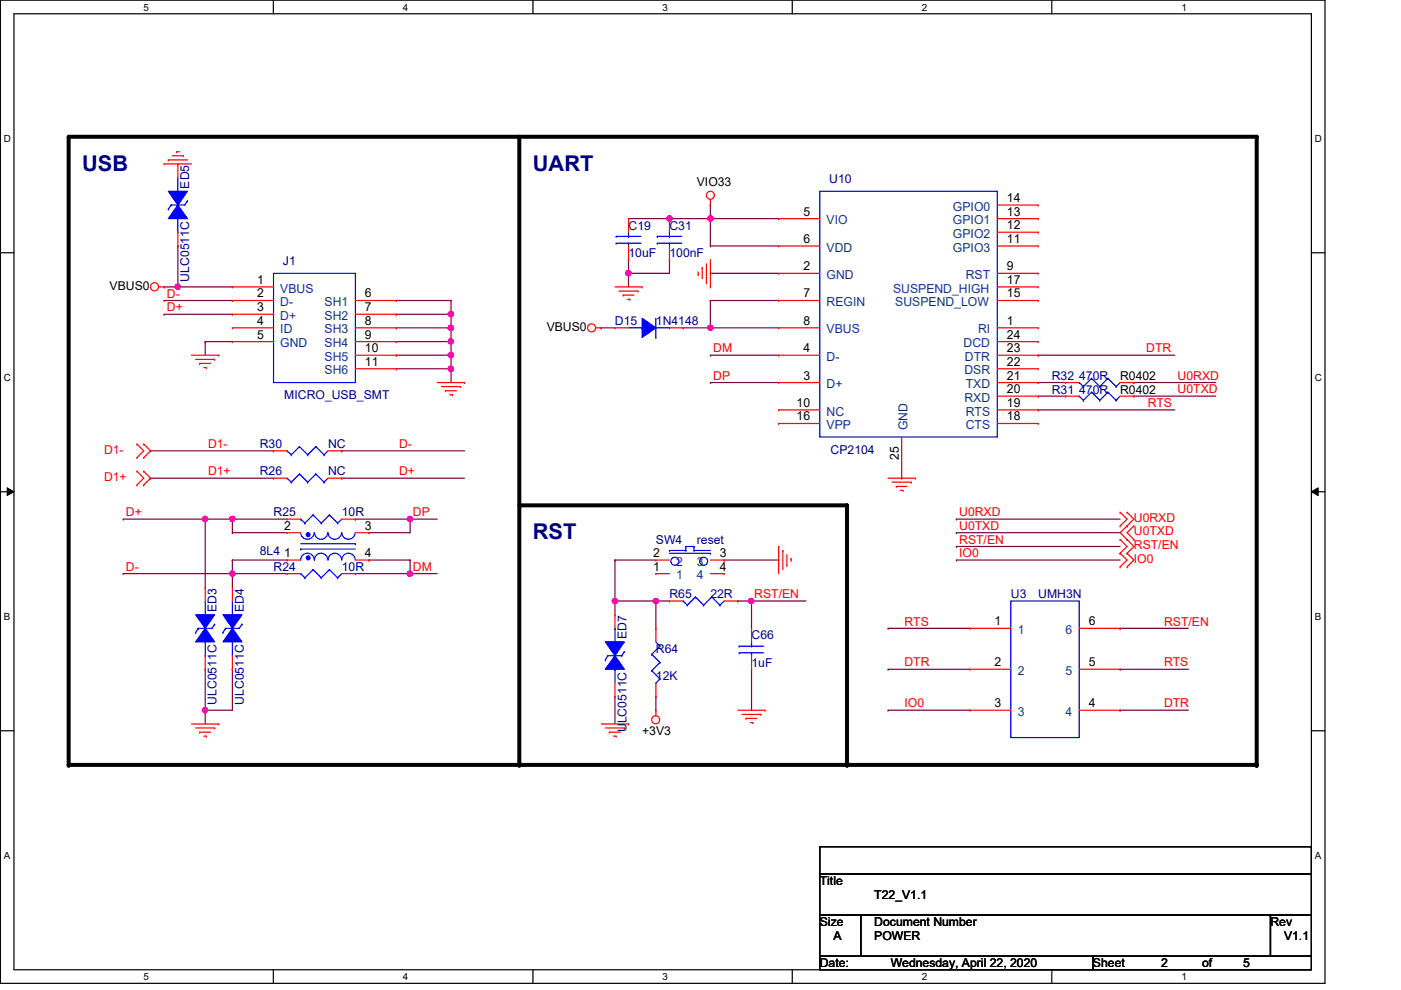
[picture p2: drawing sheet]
<svg xmlns="http://www.w3.org/2000/svg" width="297mm" height="210mm" viewBox="0 0 297 210" stroke-linecap="round" stroke-linejoin="round" font-family="sans-serif">
<path d="M.1 0h280.8v208.5h-280.8zM3 2.9h275v202.7h-275z" fill="none" stroke="#000" stroke-width=".25"/>
<g fill="#fff">
<path d="M30.4 .3h1.2v2.4h-1.2z"/>
<path d="M30.4 205.9h1.2v2.3h-1.2z"/>
</g>
<path d="M58 0v2.9M58 205.6v2.9" fill="none" stroke="#000" stroke-width=".25"/>
<g fill="#fff">
<path d="M85.4 .3h1.2v2.4h-1.2z"/>
<path d="M85.4 205.9h1.2v2.3h-1.2z"/>
</g>
<path d="M113 0v2.9M113 205.6v2.9" fill="none" stroke="#000" stroke-width=".25"/>
<g fill="#fff">
<path d="M140.5 .3h1.1v2.4h-1.1z"/>
<path d="M140.5 205.9h1.1v2.3h-1.1z"/>
</g>
<path d="M168 0v2.9M168 205.6v2.9" fill="none" stroke="#000" stroke-width=".25"/>
<g fill="#fff">
<path d="M195.4 .3h1.2v2.4h-1.2z"/>
<path d="M195.4 205.9h1.2v2.3h-1.2z"/>
</g>
<path d="M223 0v2.9M223 205.6v2.9" fill="none" stroke="#000" stroke-width=".25"/>
<g fill="#fff">
<path d="M250.5 .3h1.1v2.4h-1.1z"/>
<path d="M250.5 205.9h1.1v2.3h-1.1z"/>
<path d="M.8 28.2h1.5v2.4h-1.5z"/>
<path d="M278.8 28.2h1.4v2.4h-1.4z"/>
<path d="M.8 78.9h1.5v2.3h-1.5z"/>
<path d="M278.8 78.9h1.4v2.3h-1.4z"/>
</g>
<path d="M.1 53.6h2.9M278 53.6h2.9" fill="none" stroke="#000" stroke-width=".25"/>
<g fill="#fff">
<path d="M.8 129.6h1.4v2.3h-1.4z"/>
<path d="M278.8 129.6h1.3v2.3h-1.3z"/>
</g>
<path d="M.1 104.3h2.9M278 104.3h2.9" fill="none" stroke="#000" stroke-width=".25"/>
<path d="M1.5 103.4l1.5 .9-1.5 .8zM278 104.3l1.5-.9v1.7z" fill="#000"/>
<path d="M1.5 103.4l1.5 .9-1.5 .8zM278 104.3l1.5-.9v1.7z" fill="none" stroke="#000" stroke-width=".21"/>
<g fill="#fff">
<path d="M.8 180.3h1.4v2.3h-1.4z"/>
<path d="M278.8 180.3h1.3v2.3h-1.3z"/>
</g>
<path d="M.1 154.9h2.9M278 154.9h2.9" fill="none" stroke="#000" stroke-width=".25"/>
<path d="M14.6 29h251.8v133.2h-251.8zM110.1 29v133.2M110.1 107.1h69.5v55.1" fill="none" stroke="#000" stroke-width=".85"/>
<g fill="#000">
<circle cx="266.4" cy="29" r=".42"/>
<circle cx="179.6" cy="107.1" r=".42"/>
<circle cx="14.6" cy="162.2" r=".42"/>
<circle cx="110.1" cy="162.2" r=".42"/>
<circle cx="179.6" cy="162.2" r=".42"/>
<circle cx="266.4" cy="162.2" r=".42"/>
</g>
<path d="M84 63.7h.1M84 66.6h.1M84 63.7h11.6M84 66.6h11.6M95.6 66.6h.1M95.6 66.6v2.9" fill="none" stroke="#7f003f" stroke-width=".25"/>
<circle cx="95.6" cy="66.6" r=".56" fill="#f0f"/>
<circle cx="95.6" cy="66.6" r=".56" fill="none" stroke="#f0f" stroke-width=".25"/>
<path d="M84 69.5h.1M84 69.5h11.6M95.6 69.5h.1M95.6 69.5v2.9" fill="none" stroke="#7f003f" stroke-width=".25"/>
<circle cx="95.6" cy="69.5" r=".56" fill="#f0f"/>
<circle cx="95.6" cy="69.5" r=".56" fill="none" stroke="#f0f" stroke-width=".25"/>
<path d="M84 72.4h.1M84 72.4h11.6M95.6 78.2h.1M95.6 78.2v2.9" fill="none" stroke="#7f003f" stroke-width=".25"/>
<circle cx="95.6" cy="78.2" r=".56" fill="#f0f"/>
<circle cx="95.6" cy="78.2" r=".56" fill="none" stroke="#f0f" stroke-width=".25"/>
<path d="M84 75.3h.1M84 75.3h11.6" fill="none" stroke="#7f003f" stroke-width=".25"/>
<circle cx="95.6" cy="75.3" r=".56" fill="#f0f"/>
<circle cx="95.6" cy="75.3" r=".56" fill="none" stroke="#f0f" stroke-width=".25"/>
<g fill="none" stroke="#7f003f" stroke-width=".25">
<path d="M34.8 66.6h.1M34.8 63.7h.1M34.8 66.6h14.5M34.8 63.7h14.5M43.5 72.4h.1M43.5 72.4h5.8M43.5 72.4v2.9M84 78.2h.1M84 78.2h11.6M49.3 110.1h.1M49.3 110.1h11.6M202.8 115.9h.1"/>
<path d="M202.8 118.7h.1M202.8 115.9h34.7M202.8 118.7h34.7"/>
</g>
<circle cx="49.3" cy="110" r=".56" fill="#f0f"/>
<circle cx="49.3" cy="110" r=".56" fill="none" stroke="#f0f" stroke-width=".25"/>
<path d="M86.9 121.6h.1M86.9 121.6h5.8" fill="none" stroke="#7f003f" stroke-width=".25"/>
<circle cx="86.9" cy="121.6" r=".56" fill="#f0f"/>
<circle cx="86.9" cy="121.6" r=".56" fill="none" stroke="#f0f" stroke-width=".25"/>
<path d="M86.9 110.1h.1M86.9 110.1h5.8" fill="none" stroke="#7f003f" stroke-width=".25"/>
<circle cx="86.9" cy="110" r=".56" fill="#f0f"/>
<circle cx="86.9" cy="110" r=".56" fill="none" stroke="#f0f" stroke-width=".25"/>
<g fill="none" stroke="#7f003f" stroke-width=".25">
<path d="M49.3 112.9h.1M49.3 118.7h.1M49.3 112.9h11.6M49.3 118.7h11.6M75.3 110.1h.1M75.3 110.1h11.6M78.2 112.9h.1M78.2 118.7h.1M78.2 118.7h8.7M86.9 110.1h.1M86.9 118.7h.1M86.9 110.1v2.8h-8.7"/>
<path d="M86.9 118.7v2.9M49.3 121.6h.1M49.3 121.6h11.6"/>
</g>
<circle cx="49.3" cy="121.6" r=".56" fill="#f0f"/>
<circle cx="49.3" cy="121.6" r=".56" fill="none" stroke="#f0f" stroke-width=".25"/>
<path d="M43.5 110.1h.1M43.5 110.1h5.8M49.3 110.1h.1M49.3 118.7h.1M49.3 118.7v2.9h-23.2M49.3 110.1v2.8M26.1 121.6h.1M75.3 121.6h.1M75.3 121.6h11.6" fill="none" stroke="#7f003f" stroke-width=".25"/>
<circle cx="43.5" cy="110" r=".56" fill="#f0f"/>
<circle cx="43.5" cy="110" r=".56" fill="none" stroke="#f0f" stroke-width=".25"/>
<path d="M150.6 69.5h.1M150.6 69.5h14.5M220.1 81.1h.1M220.1 81.1h5.8" fill="none" stroke="#7f003f" stroke-width=".25"/>
<circle cx="150.6" cy="69.5" r=".56" fill="#f0f"/>
<circle cx="150.6" cy="69.5" r=".56" fill="none" stroke="#f0f" stroke-width=".25"/>
<g fill="none" stroke="#7f003f" stroke-width=".25">
<path d="M150.6 43.5h.1M150.6 58h.1M150.6 52.2h.1M150.6 46.4h.1M150.6 43.5v8.7M150.6 58h14.5M150.6 52.2h14.5M150.6 46.4h14.5M150.6 63.7h.1M150.6 75.3h.1M150.6 63.7h14.5M150.6 75.3h14.5"/>
<path d="M220.1 75.3h.1M220.1 75.3h29M150.6 81.1h.1M150.6 81.1h14.5M220.1 84h.1M220.1 86.9h.1M220.1 84h5.8M220.1 86.9h29"/>
</g>
<circle cx="150.6" cy="46.3" r=".56" fill="#f0f"/>
<circle cx="150.6" cy="46.3" r=".56" fill="none" stroke="#f0f" stroke-width=".25"/>
<path d="M141.9 46.4h.1M141.9 46.4h8.7" fill="none" stroke="#7f003f" stroke-width=".25"/>
<circle cx="141.9" cy="46.3" r=".56" fill="#f0f"/>
<circle cx="141.9" cy="46.3" r=".56" fill="none" stroke="#f0f" stroke-width=".25"/>
<path d="M133.3 55h.1M133.3 58h.1M133.3 55v3M141.9 55h.1M141.9 55v3h-8.6" fill="none" stroke="#7f003f" stroke-width=".25"/>
<circle cx="133.2" cy="57.9" r=".56" fill="#f0f"/>
<circle cx="133.2" cy="57.9" r=".56" fill="none" stroke="#f0f" stroke-width=".25"/>
<g fill="none" stroke="#7f003f" stroke-width=".25">
<path d="M133.3 58h.1M133.3 46.4h.1M133.3 58v2.8M133.3 46.4h8.6M95.6 75.3h.1M95.6 72.4h.1M95.6 72.4v5.8M202.8 112.9h.1M202.8 110.1h.1M202.8 112.9h34.7M202.8 110.1h34.7M188.3 133.2h.1"/>
<path d="M188.3 133.2h17.4M237.5 133.2h.1M237.5 133.2h14.5M188.3 150.6h.1M188.3 141.9h.1M188.3 150.6h17.4M188.3 141.9h17.4M237.5 150.6h.1M237.5 141.9h.1M237.5 150.6h14.5M237.5 141.9h14.5"/>
</g>
<circle cx="95.6" cy="72.4" r=".56" fill="#f0f"/>
<circle cx="95.6" cy="72.4" r=".56" fill="none" stroke="#f0f" stroke-width=".25"/>
<path d="M37.7 60.8h.1M37.7 60.8h11.6M95.6 63.7h.1M95.6 63.7v2.9" fill="none" stroke="#7f003f" stroke-width=".25"/>
<circle cx="37.7" cy="60.8" r=".56" fill="#f0f"/>
<circle cx="37.7" cy="60.8" r=".56" fill="none" stroke="#f0f" stroke-width=".25"/>
<g fill="none" stroke="#7f003f" stroke-width=".25">
<path d="M31.9 95.6h.1M31.9 95.6h26.1M72.5 95.6h.1M72.5 95.6h26M240.4 81.1h.1M240.4 84h.1M240.4 81.1h17.4M240.4 84h17.4M31.9 101.4h.1M31.9 101.4h26.1M72.5 101.4h.1M72.5 101.4h26"/>
<path d="M139.1 127.4h.1M139.1 127.4h2.8M139.1 147.7h.1M139.1 147.7v2.9M159.3 141.9h.1M159.3 141.9v8.7"/>
</g>
<circle cx="139" cy="127.4" r=".56" fill="#f0f"/>
<circle cx="139" cy="127.4" r=".56" fill="none" stroke="#f0f" stroke-width=".25"/>
<path d="M159.3 127.4h.1M159.3 127.4h11.6" fill="none" stroke="#7f003f" stroke-width=".25"/>
<circle cx="159.3" cy="127.4" r=".56" fill="#f0f"/>
<circle cx="159.3" cy="127.4" r=".56" fill="none" stroke="#f0f" stroke-width=".25"/>
<path d="M130.4 127.4h.1M130.4 127.4v2.9" fill="none" stroke="#7f003f" stroke-width=".25"/>
<circle cx="130.3" cy="127.4" r=".56" fill="#f0f"/>
<circle cx="130.3" cy="127.4" r=".56" fill="none" stroke="#f0f" stroke-width=".25"/>
<g fill="none" stroke="#7f003f" stroke-width=".25">
<path d="M127.5 69.5h.1M127.5 69.5h2.9M43.5 110.1h.1M43.5 110.1v14.4M130.4 118.7h.1M130.4 118.7h8.7M153.5 118.7h.1M153.5 118.7h11.6M49.3 121.6h.1M49.3 121.6v2.9M130.4 127.4h.1M130.4 127.4h8.7"/>
<path d="M139.1 127.4h.1M139.1 127.4v5.8M156.4 127.4h.1M156.4 127.4h2.9M159.3 127.4h.1M159.3 127.4v5.8M43.5 150.6h.1M43.5 150.6v2.9"/>
</g>
<circle cx="43.5" cy="150.6" r=".56" fill="#f0f"/>
<circle cx="43.5" cy="150.6" r=".56" fill="none" stroke="#f0f" stroke-width=".25"/>
<g fill="none" stroke="#7f003f" stroke-width=".25">
<path d="M37.7 52.2h.1M37.7 52.2v8.6h-2.9M34.8 60.8h.1M144.9 69.5h.1M150.6 63.7h.1M150.6 63.7v5.8h-5.7M26.1 110.1h.1M26.1 110.1h17.4M130.4 118.7h.1M130.4 118.7v8.7M43.5 150.6h.1M43.5 141.9h.1"/>
<path d="M43.5 141.9v8.7M49.3 141.9h.1M49.3 141.9v8.7h-5.8M130.4 147.7h.1M130.4 147.7v5.8"/>
</g>
<g fill="none" stroke="#f00" stroke-width=".25">
<path d="M34.8 34.8h.1M34.8 34.8h5.8M35.7 33.9h.1M35.7 33.9h4M36.5 33h2.4M37.4 32.2h.1M37.4 32.2h.6M38.9 33h.1M148 58.2h.1M148 57.7v.5M148.9 56.8h.1M148.9 56.8v2.3"/>
<path d="M149.8 59.9h.1M149.8 55.9v4M150.6 43.5h.1M150.6 42.3v1.2M150.6 55v5.8M33.7 60.8h1.1M34.8 60.8h.1M40.6 75.3h5.8M41.5 76.2h4M42.3 77h.1M42.3 77h2.4M43.2 77.9h.6"/>
<path d="M43.8 77.9h.1M45.5 76.2h.1M46.4 75.3h.1M126.3 69.5h1.2M127.5 69.5h.1M130.4 60.8h5.7M131.2 61.7h4.1M132.1 62.6h.1M132.1 62.6h2.3M133 63.5h.6M133.6 63.5h.1M135.3 61.7h.1"/>
<path d="M136.1 60.8h.1M150.6 60.8h.1M29 94.1h.1M29 97h.1M29 99.9h.1M29 94.1l1.5 1.5-1.5 1.4M29 99.9l1.5 1.5-1.5 1.4M30.5 97h.1M30.5 94.1h.1M30.5 99.9h.1M30.5 94.1l1.4 1.5-1.4 1.4M30.5 99.9l1.4 1.5-1.4 1.4"/>
<path d="M92.7 81.1h5.8M93.6 82h4.1M94.4 82.8h.1M94.4 82.8h2.4M95.3 83.7h.6M95.9 83.7h.1M97.7 82h.1M98.5 81.1h.1M29 102.8h.1M30.5 102.8h.1M165.1 115.9h.1M165.1 115.9v5.7"/>
<path d="M166 116.7h.1M166 116.7v4.1M166.8 119.9h.1M166.8 117.6v2.3M167.7 118.4h.1M167.7 118.4v.6M188.3 101.4h5.8M189.1 102.2h4.1M190 103.1h.1M190 103.1h2.3M190.9 104h.6M191.5 104h.1"/>
<path d="M193.2 102.2h.1M194.1 101.4h.1M237.5 117.3h.1M237.5 114.4h.1M237.5 111.5h.1M237.5 108.6h.1M237.5 114.4l1.5 1.5-1.5 1.4M237.5 117.3l1.5 1.4-1.5 1.5M237.5 108.6l1.5 1.5-1.5 1.4M239 117.3h.1M239 114.4h.1M239 111.5h.1"/>
<path d="M239 108.6h.1M239 114.4l1.4 1.5-1.4 1.4M239 117.3l1.4 1.4-1.4 1.5M239 108.6l1.4 1.5-1.4 1.4M239 111.5l-1.5 1.4 1.5 1.5M240.4 114.4h.1M240.4 111.5h.1M240.4 111.5l-1.4 1.4 1.4 1.5M237.5 120.2h.1M239 120.2h.1M40.6 153.5h5.8M41.5 154.3h4"/>
<path d="M42.3 155.2h.1M42.3 155.2h2.4M43.2 156.1h.6M43.8 156.1h.1M45.5 154.3h.1M46.4 153.5h.1M127.5 153.5h5.8M128.4 154.3h4M129.2 155.2h.1M129.2 155.2h2.3M130.1 156.1h.5M130.6 156.1h.1"/>
<path d="M132.4 154.3h.1M133.3 153.5h.1M139.1 150.6h.1M139.1 150.6v1.2M156.4 150.6h5.8M157.3 151.5h4M158.2 152.3h.1M158.2 152.3h2.3M159 153.2h.6M159.6 153.2h.1M161.3 151.5h.1M162.2 150.6h.1"/>
<circle cx="150.6" cy="41.4" r=".85"/>
<circle cx="32.8" cy="60.8" r=".86"/>
<circle cx="125.4" cy="69.5" r=".85"/>
<circle cx="139" cy="152.6" r=".85"/>
</g>
<path d="M173.8 179.5h104.2v5.8h-104.2zM173.8 185.3h104.2v8.7h-104.2zM173.8 194h8.7v8.7h-8.7zM182.5 194h86.9v8.7h-86.9zM269.4 194h8.6v8.7h-8.6zM173.8 202.7h57.9v2.9h-57.9zM231.7 202.7h46.3v2.9h-46.3z" fill="none" stroke="#000" stroke-width=".25"/>
<path d="M37.7 37.7v2.9M36.3 43.5h.1M36.3 43.5h2.9M37.7 40.6h.1M37.7 49.2h.1M37.7 46.4v2.8" fill="none" stroke="#00f" stroke-width=".25"/>
<path d="M35.7 40.6h4l-2 2.9z" fill-rule="evenodd" fill="#00f"/>
<path d="M35.7 40.6h4l-2 2.9zM35.7 44.3h.1M36.3 43.5l-.6 .8M39.7 42.6h.1M39.7 42.6l-.5 .9" fill="none" stroke="#00f" stroke-width=".25"/>
<path d="M37.7 43.5l2 2.9h-4z" fill-rule="evenodd" fill="#00f"/>
<g fill="none" stroke="#00f" stroke-width=".25">
<path d="M37.7 43.5l2 2.9h-4zM130.6 50.1h.1M130.6 51.6h.1M130.6 50.1h5.3M130.6 51.6h5.3M133.3 51.6h.1M133.3 50.1h.1M133.3 49.2v.9M133.3 51.6v.6M173.8 40.6h37.7v52.1h-37.7zM60.9 95.6h.1M60.9 95.6l.9 .8"/>
<path d="M61.8 96.4h.1M63.5 94.7h.1M63.5 94.7l1.7 1.7M63.5 94.7l-1.7 1.7M65.2 96.4h.1M67 94.7h.1M67 94.7l1.7 1.7M67 94.7l-1.8 1.7M68.7 96.4h.1M69.6 95.6l-.9 .8M60.9 101.4h.1M60.9 101.4l.9 .8"/>
<path d="M61.8 102.2h.1M63.5 100.5h.1M63.5 100.5l1.7 1.7M63.5 100.5l-1.7 1.7M65.2 102.2h.1M67 100.5h.1M67 100.5l1.7 1.7M67 100.5l-1.8 1.7M68.7 102.2h.1M69.6 101.4l-.9 .8M42 133.2h.1M42 133.2h3"/>
<path d="M43.5 130.3h.1M43.5 139h.1M43.5 127.4v2.9M43.5 136.1v2.9M138.2 138.7h.1M138.2 138.7l1.7 1.8M139.1 136.1l.8 .9M139.9 137h.1M139.9 137l-1.7 1.7M156.7 137h.1M156.7 138.4h.1M156.7 137h5.2"/>
<path d="M156.7 138.4h5.2M159.3 138.4h.1M159.3 137h.1M159.3 136.1v.9M159.3 138.4v.6M138.2 142.2h.1M138.2 142.2l1.7 1.7M139.1 144.8h.1M139.9 140.5h.1M139.9 143.9h.1M139.9 140.5l-1.7 1.7M139.9 143.9l-.8 .9"/>
</g>
<g fill="none" stroke="#f00" stroke-width=".25">
<path d="M37.7 34.8h.1M37.7 34.8v2.9M37.7 52.2h.1M37.7 49.2v3M133.3 55h.1M133.3 46.4h.1M133.3 46.4v2.8M133.3 52.2v2.8M165.1 46.4h.1M165.1 52.2h.1M165.1 58h.1M165.1 46.4h8.7"/>
<path d="M165.1 52.2h8.7M165.1 58h8.7M211.5 46.4h8.6M211.5 52.2h8.6M211.5 58h8.6M211.5 43.5h8.6M211.5 49.2h8.6M220.1 43.5h.1M220.1 46.4h.1M220.1 49.2h.1M220.1 52.2h.1M220.1 58h.1"/>
<path d="M165.1 63.7h.1M165.1 69.5h.1M165.1 75.3h.1M165.1 63.7h8.7M165.1 69.5h8.7M165.1 75.3h8.7M211.5 63.7h8.6M211.5 69.5h8.6M211.5 75.3h8.6M211.5 60.8h8.6M211.5 72.4h8.6M211.5 78.2h8.6"/>
<path d="M220.1 60.8h.1M220.1 63.7h.1M220.1 69.5h.1M220.1 72.4h.1M220.1 75.3h.1M220.1 78.2h.1M58 95.6h.1M58 95.6h2.9M69.6 95.6h2.9M72.5 95.6h.1M165.1 81.1h.1M165.1 89.8h.1"/>
<path d="M165.1 86.9h.1M165.1 81.1h8.7M165.1 89.8h8.7M165.1 86.9h8.7M191.2 92.7v8.7M211.5 81.1h8.6M211.5 89.8h8.6M211.5 84h8.6M211.5 86.9h8.6M220.1 81.1h.1M220.1 84h.1M220.1 86.9h.1"/>
<path d="M220.1 89.8h.1M58 101.4h.1M58 101.4h2.9M69.6 101.4h2.9M72.5 101.4h.1M191.2 101.4h.1M139.1 133.2h.1M139.1 133.2v2.9M159.3 133.2h.1M159.3 133.2v2.9M159.3 139v2.9M139.1 147.7h.1"/>
<path d="M139.1 144.8v2.9M159.3 141.9h.1"/>
</g>
<path d="M41.5 130.3h4l-2 2.9z" fill-rule="evenodd" fill="#00f"/>
<path d="M41.5 130.3h4l-2 2.9zM41.5 134.1h.1M42 133.2l-.5 .9M45.5 132.3h.1M45.5 132.3l-.5 .9" fill="none" stroke="#00f" stroke-width=".25"/>
<path d="M43.5 133.2l2 2.9h-4z" fill-rule="evenodd" fill="#00f"/>
<g fill="none" stroke="#00f" stroke-width=".25">
<path d="M43.5 133.2l2 2.9h-4zM47.8 133.2h.1M47.8 133.2h3M49.3 130.3h.1M49.3 139h.1M49.3 127.4v2.9M49.3 136.1v2.9M63.8 121.6h.1M63.8 121.6l.8 .9M64.6 122.5h.1M66.4 120.8h.1M66.4 120.8l1.7 1.7"/>
<path d="M66.4 120.8l-1.8 1.7M68.1 122.5h.1M69.8 120.8h.1M69.8 120.8l1.8 1.7M69.8 120.8l-1.7 1.7M71.6 122.5h.1M72.5 121.6l-.9 .9M144.9 127.4h.1M144.9 127.4l.8 .9M145.7 128.3h.1M147.4 126.6h.1M147.4 126.6l1.8 1.7"/>
<path d="M147.4 126.6l-1.7 1.7M149.2 128.3h.1M150.9 126.6h.1M150.9 126.6l1.8 1.7M150.9 126.6l-1.7 1.7M152.7 128.3h.1M153.5 127.4l-.8 .9"/>
</g>
<path d="M43.5 124.5h.1M43.5 124.5v2.9M43.5 139v2.9M60.9 121.6h.1M60.9 121.6h2.9M72.5 121.6h2.8M75.3 121.6h.1M141.9 127.4h.1M141.9 127.4h3M153.5 127.4h2.9M156.4 127.4h.1M43.5 141.9h.1" fill="none" stroke="#f00" stroke-width=".25"/>
<path d="M47.3 130.3h4l-2 2.9z" fill-rule="evenodd" fill="#00f"/>
<path d="M47.3 130.3h4l-2 2.9zM47.3 134.1h.1M47.8 133.2l-.5 .9M51.3 132.3h.1M51.3 132.3l-.5 .9" fill="none" stroke="#00f" stroke-width=".25"/>
<path d="M49.3 133.2l2 2.9h-4z" fill-rule="evenodd" fill="#00f"/>
<path d="M133.3 69.5h2.8M136.1 69.5h.1M139.1 71.5h.1M139.1 67.5v4M139.1 69.5h2.8M141.9 69.5h.1M49.3 133.2l2 2.9h-4z" fill="none" stroke="#00f" stroke-width=".25"/>
<path d="M49.3 124.5h.1M49.3 124.5v2.9M49.3 139v2.9M49.3 141.9h.1" fill="none" stroke="#f00" stroke-width=".25"/>
<path d="M136.1 67.5l3 2-3 2z" fill-rule="evenodd" fill="#00f"/>
<g fill="none" stroke="#00f" stroke-width=".25">
<path d="M58 58h17.3v23.1h-17.3zM139.4 50.1h.1M139.4 51.6h.1M139.4 50.1h5.2M139.4 51.6h5.2M141.9 51.6h.1M141.9 50.1h.1M141.9 49.2v.9M141.9 51.6v.6M136.1 67.5l3 2-3 2zM228.8 84h.1M228.8 84l.9 .9"/>
<path d="M229.7 84.9h.1M231.4 83.1h.1M231.4 83.1l1.8 1.8M231.4 83.1l-1.7 1.8M233.2 84.9h.1M234.9 83.1h.1M234.9 83.1l1.7 1.8M234.9 83.1l-1.7 1.8M236.6 84.9h.1M237.5 84l-.9 .9M63.8 110.1h.1M63.8 110.1l.8 .8"/>
<path d="M64.6 110.9h.1M66.4 109.2h.1M66.4 109.2l1.7 1.7M66.4 109.2l-1.8 1.7M68.1 110.9h.1M69.8 109.2h.1M69.8 109.2l1.8 1.7M69.8 109.2l-1.7 1.7M71.6 110.9h.1M72.5 110.1l-.9 .8M128.9 139h2.9M130.4 133.2h.1"/>
<path d="M130.4 133.2v2.9M131.8 139h.1M130.4 141.9h.1M130.4 141.9v2.9"/>
</g>
<g fill="none" stroke="#f00" stroke-width=".25">
<path d="M141.9 55h.1M141.9 46.4h.1M141.9 46.4v2.8M141.9 52.2v2.8M49.3 60.8h.1M49.3 63.7h.1M49.3 66.6h.1M49.3 69.5h.1M49.3 72.4h.1M49.3 69.5h8.7M49.3 60.8h8.7M49.3 63.7h8.7"/>
<path d="M49.3 66.6h8.7M49.3 72.4h8.7M75.3 69.5h8.7M75.3 63.7h8.7M75.3 66.6h8.7M75.3 72.4h8.7M75.3 75.3h8.7M75.3 78.2h8.7M84 63.7h.1M84 66.6h.1M84 69.5h.1M84 72.4h.1"/>
<path d="M84 75.3h.1M84 78.2h.1M130.4 69.5h.1M130.4 69.5h2.9M141.9 69.5h3M144.9 69.5h.1M225.9 84h.1M225.9 84h2.9M237.5 84h2.9M240.4 84h.1M60.9 110.1h.1M60.9 110.1h2.9"/>
<path d="M72.5 110.1h2.8M75.3 110.1h.1"/>
</g>
<path d="M130.4 139l2 2.9h-4z" fill-rule="evenodd" fill="#00f"/>
<path d="M128.4 139.9h.1M128.9 139l-.5 .9M130.4 139l2 2.9h-4zM132.4 138.1h.1M132.4 138.1l-.6 .9" fill="none" stroke="#00f" stroke-width=".25"/>
<path d="M128.4 136.1h4l-2 2.9z" fill-rule="evenodd" fill="#00f"/>
<g fill="none" stroke="#00f" stroke-width=".25">
<path d="M228.8 81.1h.1M228.8 81.1l.9 .9M229.7 82h.1M231.4 80.2h.1M231.4 80.2l1.8 1.8M231.4 80.2l-1.7 1.8M233.2 82h.1M234.9 80.2h.1M234.9 80.2l1.7 1.8M234.9 80.2l-1.7 1.8M236.6 82h.1M237.5 81.1l-.9 .9"/>
<path d="M63.8 112.9a1.44 1.44 0 0 0 1.4 1.4 1.44 1.44 0 0 0 1.4-1.4M63.8 118.7a1.44 1.44 0 0 1 1.4-1.4 1.44 1.44 0 0 1 1.4 1.4M63.8 116.4h.1M63.8 115.3h11.5M63.8 116.4h11.5M66.7 112.9a1.42 1.42 0 0 0 1.4 1.4 1.42 1.42 0 0 0 1.4-1.4M66.7 118.7a1.42 1.42 0 0 1 1.4-1.4 1.42 1.42 0 0 1 1.4 1.4M69.6 112.9a1.44 1.44 0 0 0 1.4 1.4 1.44 1.44 0 0 0 1.4-1.4M69.6 118.7a1.44 1.44 0 0 1 1.4-1.4 1.44 1.44 0 0 1 1.4 1.4M72.5 112.9a1.42 1.42 0 0 0 1.4 1.4 1.42 1.42 0 0 0 1.4-1.4M72.5 118.7a1.42 1.42 0 0 1 1.4-1.4 1.42 1.42 0 0 1 1.4 1.4M75.3 115.3h.1"/>
<path d="M128.4 136.1h4l-2 2.9z"/>
</g>
<path d="M225.9 81.1h.1M225.9 81.1h2.9M237.5 81.1h2.9M240.4 81.1h.1M130.4 130.3h.1M130.4 130.3v2.9M130.4 147.7h.1M130.4 144.8v2.9" fill="none" stroke="#f00" stroke-width=".25"/>
<circle cx="65.3" cy="118.3" r=".42" fill="#00f"/>
<circle cx="65.3" cy="118.3" r=".42" fill="none" stroke="#00f" stroke-width=".25"/>
<circle cx="65.3" cy="113.4" r=".42" fill="#00f"/>
<g fill="none" stroke="#00f" stroke-width=".25">
<path d="M141.9 116.7h.1M141.9 116.7h3.5M141.9 117.3h8.7M145.4 115.9h.1M145.4 116.7h.1M145.4 115.9h1.7M145.4 115.9v.8M147.1 115.9h.1M147.1 116.7h.1M147.1 115.9v.8M147.1 116.7h3.5M150.6 117.3h.1"/>
<path d="M214.3 127.4h14.5v29h-14.5z"/>
<circle cx="65.3" cy="113.4" r=".42"/>
<circle cx="143.1" cy="119" r=".85"/>
<circle cx="149.2" cy="119" r=".85"/>
</g>
<g fill="none" stroke="#f00" stroke-width=".25">
<path d="M60.9 118.7h.1M60.9 112.9h.1M60.9 118.7h2.9M60.9 112.9h2.9M75.3 118.7h2.9M75.3 112.9h2.9M78.2 118.7h.1M78.2 112.9h.1M139.1 118.7h.1M139.1 118.7h2.8M150.6 118.7h2.9M153.5 118.7h.1"/>
<path d="M139.1 121.6h.1M139.1 121.6h2.8M150.6 121.6h2.9M153.5 121.6h.1M205.7 133.2h.1M205.7 133.2h8.6M228.8 133.2h8.7M237.5 133.2h.1M205.7 141.9h.1M205.7 150.6h.1M205.7 141.9h8.6M205.7 150.6h8.6"/>
<path d="M228.8 141.9h8.7M228.8 150.6h8.7M237.5 141.9h.1M237.5 150.6h.1"/>
</g>
<circle cx="95.6" cy="66.6" r=".56" fill="#f0f"/>
<circle cx="95.6" cy="66.6" r=".56" fill="none" stroke="#f0f" stroke-width=".25"/>
<circle cx="95.6" cy="69.5" r=".56" fill="#f0f"/>
<circle cx="95.6" cy="69.5" r=".56" fill="none" stroke="#f0f" stroke-width=".25"/>
<circle cx="95.6" cy="78.2" r=".56" fill="#f0f"/>
<circle cx="95.6" cy="78.2" r=".56" fill="none" stroke="#f0f" stroke-width=".25"/>
<circle cx="95.6" cy="75.3" r=".56" fill="#f0f"/>
<circle cx="95.6" cy="75.3" r=".56" fill="none" stroke="#f0f" stroke-width=".25"/>
<circle cx="49.3" cy="110" r=".56" fill="#f0f"/>
<circle cx="49.3" cy="110" r=".56" fill="none" stroke="#f0f" stroke-width=".25"/>
<circle cx="86.9" cy="121.6" r=".56" fill="#f0f"/>
<circle cx="86.9" cy="121.6" r=".56" fill="none" stroke="#f0f" stroke-width=".25"/>
<circle cx="86.9" cy="110" r=".56" fill="#f0f"/>
<circle cx="86.9" cy="110" r=".56" fill="none" stroke="#f0f" stroke-width=".25"/>
<circle cx="49.3" cy="121.6" r=".56" fill="#f0f"/>
<circle cx="49.3" cy="121.6" r=".56" fill="none" stroke="#f0f" stroke-width=".25"/>
<circle cx="43.5" cy="110" r=".56" fill="#f0f"/>
<circle cx="43.5" cy="110" r=".56" fill="none" stroke="#f0f" stroke-width=".25"/>
<circle cx="150.6" cy="69.5" r=".56" fill="#f0f"/>
<circle cx="150.6" cy="69.5" r=".56" fill="none" stroke="#f0f" stroke-width=".25"/>
<circle cx="150.6" cy="46.3" r=".56" fill="#f0f"/>
<circle cx="150.6" cy="46.3" r=".56" fill="none" stroke="#f0f" stroke-width=".25"/>
<circle cx="141.9" cy="46.3" r=".56" fill="#f0f"/>
<circle cx="141.9" cy="46.3" r=".56" fill="none" stroke="#f0f" stroke-width=".25"/>
<circle cx="133.2" cy="57.9" r=".56" fill="#f0f"/>
<circle cx="133.2" cy="57.9" r=".56" fill="none" stroke="#f0f" stroke-width=".25"/>
<circle cx="95.6" cy="72.4" r=".56" fill="#f0f"/>
<circle cx="95.6" cy="72.4" r=".56" fill="none" stroke="#f0f" stroke-width=".25"/>
<circle cx="37.7" cy="60.8" r=".56" fill="#f0f"/>
<circle cx="37.7" cy="60.8" r=".56" fill="none" stroke="#f0f" stroke-width=".25"/>
<circle cx="139" cy="127.4" r=".56" fill="#f0f"/>
<circle cx="139" cy="127.4" r=".56" fill="none" stroke="#f0f" stroke-width=".25"/>
<circle cx="159.3" cy="127.4" r=".56" fill="#f0f"/>
<circle cx="159.3" cy="127.4" r=".56" fill="none" stroke="#f0f" stroke-width=".25"/>
<circle cx="130.3" cy="127.4" r=".56" fill="#f0f"/>
<circle cx="130.3" cy="127.4" r=".56" fill="none" stroke="#f0f" stroke-width=".25"/>
<circle cx="43.5" cy="150.6" r=".56" fill="#f0f"/>
<circle cx="43.5" cy="150.6" r=".56" fill="none" stroke="#f0f" stroke-width=".25"/>
<g font-size="4.6" fill="#00007f">
<text x="17.4" y="36.2">USB</text>
<text x="113" y="36.2">UART</text>
<text x="113" y="114.3">RST</text>
</g>
<g font-size="2.6" fill="#00007f">
<text x="40.1" y="40" transform="rotate(-90 40.1 40)">ED5</text>
<text x="175.8" y="38.8">U10</text>
<text x="133.3" y="48.7">C19</text>
<text x="141.9" y="48.7">C31</text>
<text x="40.1" y="59.7" transform="rotate(-90 40.1 59.7)">ULC0511C</text>
<text x="60" y="56.2">J1</text>
<text x="133.3" y="54.5">10uF</text>
<text x="141.9" y="54.5">100nF</text>
<text x="130.4" y="69">D15</text>
<text x="139.1" y="69">1N4148</text>
<text x="223" y="83.4">R31 470R</text>
<text x="223" y="80.5">R32 470R</text>
<text x="60.3" y="84.6">MICRO_USB_SMT</text>
<text x="55.1" y="95">R30</text>
<text x="69.5" y="95">NC</text>
<text x="55.1" y="100.8">R26</text>
<text x="69.5" y="100.8">NC</text>
<text x="176.1" y="96.2">CP2104</text>
<text x="58" y="109.5">R25</text>
<text x="72.5" y="109.5">10R</text>
<text x="55.1" y="117.6">8L4</text>
<text x="139.1" y="115.3">SW4</text>
<text x="147.7" y="115.3">reset</text>
<text x="58" y="121.1">R24</text>
<text x="72.5" y="121.1">10R</text>
<text x="45.9" y="129.8" transform="rotate(-90 45.9 129.8)">ED3</text>
<text x="51.7" y="129.8" transform="rotate(-90 51.7 129.8)">ED4</text>
<text x="141.9" y="126.9">R65</text>
<text x="150.6" y="126.9">22R</text>
<text x="214.3" y="126.9">U3</text>
<text x="220.1" y="126.9">UMH3N</text>
<text x="132.8" y="135.6" transform="rotate(-90 132.8 135.6)">ED7</text>
<text x="159.3" y="135.6">C66</text>
<text x="139.1" y="138.4">R64</text>
<text x="159.3" y="141.4">1uF</text>
<text x="45.9" y="149.4" transform="rotate(-90 45.9 149.4)">ULC0511C</text>
<text x="51.7" y="149.4" transform="rotate(-90 51.7 149.4)">ULC0511C</text>
<text x="139.1" y="144.2">12K</text>
<text x="132.8" y="155.2" transform="rotate(-90 132.8 155.2)">ULC0511C</text>
</g>
<g font-size="2.6">
<text x="147.7" y="39.4">VIO33</text>
<text x="170.3" y="45.7">5</text>
<text x="213.5" y="42.8">14</text>
<text x="213.5" y="45.7">13</text>
<text x="170.3" y="51.5">6</text>
<text x="213.5" y="48.6">12</text>
<text x="213.5" y="51.5">11</text>
<text x="170.3" y="57.3">2</text>
<text x="213.5" y="57.3">9</text>
<text x="23.2" y="61.4">VBUS0</text>
<text x="54.5" y="60.2">1</text>
<text x="54.5" y="63.1">2</text>
<text x="54.5" y="66">3</text>
<text x="77.4" y="63.1">6</text>
<text x="77.4" y="66">7</text>
<text x="170.3" y="63.1">7</text>
<text x="213.5" y="60.2">17</text>
<text x="213.5" y="63.1">15</text>
<text x="54.5" y="68.9">4</text>
<text x="54.5" y="71.8">5</text>
<text x="77.4" y="68.9">8</text>
<text x="77.4" y="71.8">9</text>
<text x="115.9" y="70.1">VBUS0</text>
<text x="170.3" y="68.9">8</text>
<text x="213.5" y="68.9">1</text>
<text x="213.5" y="71.8">24</text>
<text x="77.4" y="74.7">10</text>
<text x="77.4" y="77.6">11</text>
<text x="170.3" y="74.7">4</text>
<text x="213.5" y="74.7">23</text>
<text x="213.5" y="77.6">22</text>
<text x="170.3" y="80.5">3</text>
<text x="213.5" y="80.5">21</text>
<text x="213.5" y="83.4">20</text>
<text x="237.5" y="83.4">R0402</text>
<text x="237.5" y="80.5">R0402</text>
<text x="168.9" y="89.2">16</text>
<text x="168.9" y="86.3">10</text>
<text x="213.5" y="86.3">19</text>
<text x="213.5" y="89.2">18</text>
<text x="190.5" y="97.6" transform="rotate(-90 190.5 97.6)">25</text>
<text x="60.3" y="112.3">2</text>
<text x="77.4" y="112.3">3</text>
<text x="60.3" y="118.1">1</text>
<text x="77.4" y="118.1">4</text>
<text x="138.5" y="118.1">2</text>
<text x="152.7" y="118.1">3</text>
<text x="138.5" y="121">1</text>
<text x="152.7" y="121">4</text>
<text x="210.9" y="132.6">1</text>
<text x="230.8" y="132.6">6</text>
<text x="210.9" y="141.3">2</text>
<text x="230.8" y="141.3">5</text>
<text x="210.9" y="149.9">3</text>
<text x="230.8" y="149.9">4</text>
<text x="136.1" y="155.8">+3V3</text>
<text x="173.8" y="187.7">Title</text>
<text x="185.4" y="190.6">T22_V1.1</text>
<text x="173.8" y="196.3">Size</text>
<text x="185.4" y="196.3">Document Number</text>
<text x="269.4" y="196.3">Rev</text>
<text x="176.7" y="199.3">A</text>
<text x="185.4" y="199.3">POWER</text>
<text x="272.2" y="199.3">V1.1</text>
<text x="173.8" y="205.1">Date:</text>
<text x="188.8" y="205.1">Wednesday, April 22, 2020</text>
<text x="231.7" y="205.1">Sheet</text>
<text x="246.2" y="205.1">2</text>
<text x="254.9" y="205.1">of</text>
<text x="263.6" y="205.1">5</text>
</g>
<g font-size="2.6" fill="#003f7f">
<text x="175.3" y="47.5">VIO</text>
<text x="202.1" y="44.7">GPIO0</text>
<text x="202.1" y="47.5">GPIO1</text>
<text x="175.3" y="53.3">VDD</text>
<text x="202.1" y="50.4">GPIO2</text>
<text x="202.1" y="53.3">GPIO3</text>
<text x="175.3" y="59.1">GND</text>
<text x="204.8" y="59.1">RST</text>
<text x="59.4" y="62">VBUS</text>
<text x="59.4" y="64.9">D-</text>
<text x="68.8" y="64.9">SH1</text>
<text x="175.3" y="64.9">REGIN</text>
<text x="189.4" y="62">SUSPEND_HIGH</text>
<text x="189.8" y="64.9">SUSPEND_LOW</text>
<text x="59.4" y="67.8">D+</text>
<text x="59.4" y="70.7">ID</text>
<text x="68.8" y="67.8">SH2</text>
<text x="68.8" y="70.7">SH3</text>
<text x="175.3" y="70.7">VBUS</text>
<text x="207.4" y="70.7">RI</text>
<text x="59.4" y="73.6">GND</text>
<text x="68.8" y="73.6">SH4</text>
<text x="68.8" y="76.5">SH5</text>
<text x="175.3" y="76.5">D-</text>
<text x="204.3" y="73.6">DCD</text>
<text x="204.6" y="76.5">DTR</text>
<text x="68.8" y="79.4">SH6</text>
<text x="175.3" y="82.3">D+</text>
<text x="204.5" y="79.4">DSR</text>
<text x="204.8" y="82.3">TXD</text>
<text x="175.3" y="88.1">NC</text>
<text x="204.5" y="85.2">RXD</text>
<text x="204.8" y="88.1">RTS</text>
<text x="175.3" y="91">VPP</text>
<text x="192.4" y="91.2" transform="rotate(-90 192.4 91.2)">GND</text>
<text x="204.8" y="91">CTS</text>
<text x="143.4" y="119.9">2</text>
<text x="147.7" y="119.9">3</text>
<text x="143.4" y="122.8">1</text>
<text x="147.7" y="122.8">4</text>
<text x="215.8" y="134.4">1</text>
<text x="225.9" y="134.4">6</text>
<text x="215.8" y="143.1">2</text>
<text x="225.9" y="143.1">5</text>
<text x="215.8" y="151.8">3</text>
<text x="225.9" y="151.8">4</text>
</g>
<g font-size="2.6" fill="#f00">
<text x="35.4" y="63.1">D-</text>
<text x="35.4" y="66">D+</text>
<text x="151.2" y="74.7">DM</text>
<text x="243" y="74.7">DTR</text>
<text x="151.2" y="80.5">DP</text>
<text x="249.7" y="80.5">U0RXD</text>
<text x="249.7" y="83.4">U0TXD</text>
<text x="243.3" y="86.3">RTS</text>
<text x="44.1" y="95">D1-</text>
<text x="84.6" y="95">D-</text>
<text x="22.1" y="96.2">D1-</text>
<text x="22.1" y="102">D1+</text>
<text x="44.1" y="100.8">D1+</text>
<text x="84.6" y="100.8">D+</text>
<text x="26.7" y="109.5">D+</text>
<text x="87.5" y="109.5">DP</text>
<text x="203.4" y="112.4">U0TXD</text>
<text x="203.4" y="109.5">U0RXD</text>
<text x="240.4" y="110.7">U0RXD</text>
<text x="240.4" y="113.5">U0TXD</text>
<text x="203.4" y="115.3">RST/EN</text>
<text x="203.4" y="118.2">IO0</text>
<text x="240.4" y="116.5">RST/EN</text>
<text x="240.4" y="119.3">IO0</text>
<text x="26.7" y="121">D-</text>
<text x="87.5" y="121">DM</text>
<text x="159.9" y="126.8">RST/EN</text>
<text x="191.8" y="132.6">RTS</text>
<text x="246.8" y="132.6">RST/EN</text>
<text x="191.8" y="141.3">DTR</text>
<text x="246.8" y="141.3">RTS</text>
<text x="191.8" y="150">IO0</text>
<text x="246.8" y="150">DTR</text>
</g>
<g font-size="2.1">
<text x="30.4" y="2.2">5</text>
<text x="85.4" y="2.2">4</text>
<text x="140.5" y="2.2">3</text>
<text x="195.4" y="2.2">2</text>
<text x="250.5" y="2.2">1</text>
<text x=".8" y="30.1">D</text>
<text x="278.8" y="30.1">D</text>
<text x=".8" y="80.8">C</text>
<text x="278.8" y="80.8">C</text>
<text x=".8" y="131.5">B</text>
<text x="278.8" y="131.5">B</text>
<text x=".8" y="182.2">A</text>
<text x="278.8" y="182.2">A</text>
<text x="30.4" y="207.8">5</text>
<text x="85.4" y="207.8">4</text>
<text x="140.5" y="207.8">3</text>
<text x="195.4" y="207.8">2</text>
<text x="250.5" y="207.8">1</text>
</g>
</svg>
